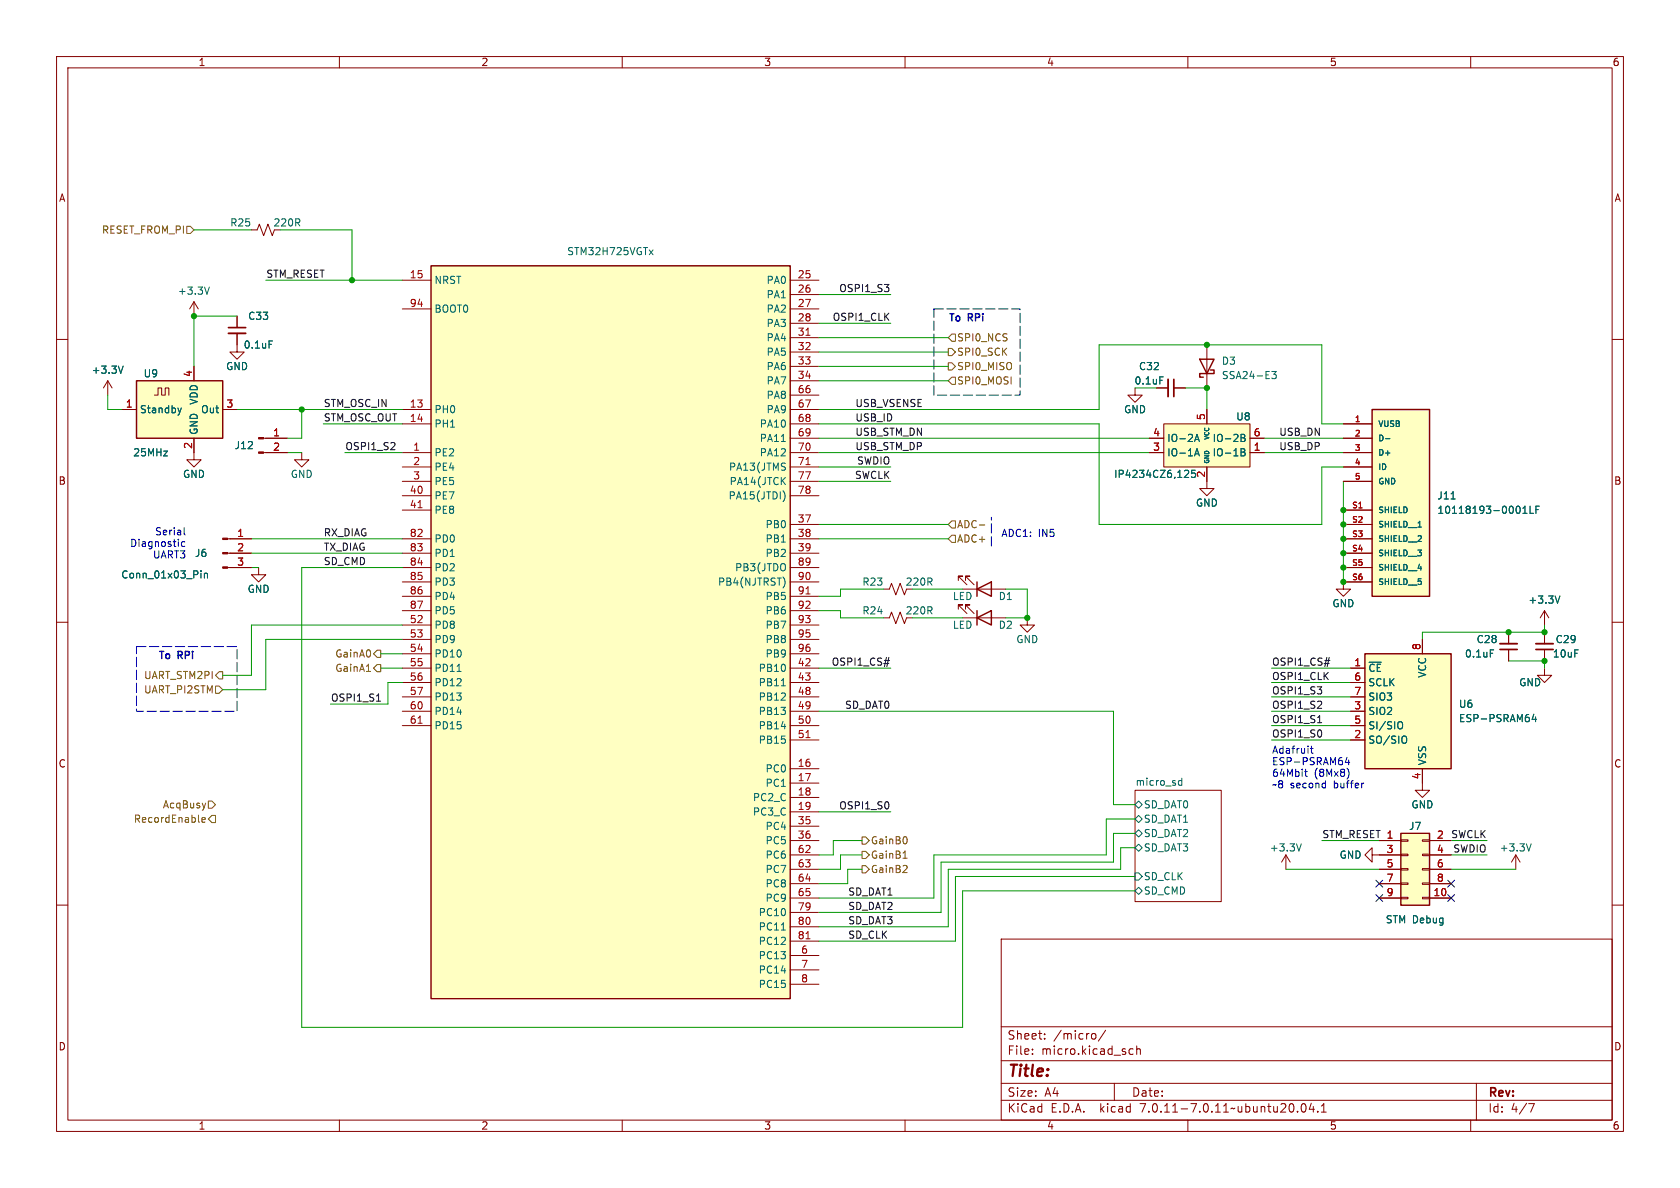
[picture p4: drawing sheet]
<svg xmlns="http://www.w3.org/2000/svg" width="297mm" height="210mm" viewBox="0 0 297 210" stroke-linecap="round" stroke-linejoin="round" font-family="sans-serif">
<g fill="none" stroke="#840000" stroke-width=".18">
<path d="M10 10h277v190h-277zM12 12h273v186h-273zM60 10v2M110 10v2M160 10v2M210 10v2M260 10v2M10 60h2M34.3 53.3v2.6M34.3 53.3l-.8 1.3M34.3 53.3l.8 1.3M41.9 58.9v3.3h-1.3l1.3 1.3 1.3-1.3h-1.3"/>
<path d="M41.9 55.9v2M44.4 40.6h1.1l.3-1 .8 2.1 .8-2.1 .7 2.1 .4-1.1M71.1 49.5h5.1M71.1 54.6h5.1M139.7 49.5h5.1M139.7 52.1h5.1M139.7 54.6h5.1M139.7 57.2h5.1M139.7 59.7h5.1M285 60h2M19 67.3l-.7 1.3M19 67.3v2.6"/>
<path d="M19 67.3l.8 1.3M21.6 72.4h2.5M27.3 69.9h.6v-1.3h.7v1.3h.6v-1.3h.6v1.3M34.3 77.5v3.8h1.3l-1.3 1.3-1.3-1.3h1.3M34.3 64.8v2.5M39.4 72.4h2.5M46.6 77.5h4.2M71.1 72.4h5.1M71.1 74.9h5.1M139.7 77.5h5.1M139.7 72.4h5.1M139.7 74.9h5.1"/>
<path d="M139.7 62.2h5.1M139.7 64.8h5.1M139.7 67.3h5.1M139.7 69.9h5.1M200.7 68.6v1.3h1.2l-1.2 1.2-1.3-1.2h1.3M203.2 77.5h2.5M204.5 68.6h2M205.7 74.9h15.3v7.7h-15.3zM207.5 68.6h2M213.4 61v7.6M213.4 72.4v2.5M221 77.5h2.5"/>
<path d="M237.5 77.5h5.1M237.5 74.9h5.1M40.2 95.3h4.2M40.2 97.8h4.2M46.6 80h4.2M53.3 80v1.3h1.3l-1.3 1.3-1.2-1.3h1.2M71.1 80h5.1M71.1 82.6h5.1M71.1 85.1h5.1M71.1 95.3h5.1M71.1 97.8h5.1M71.1 87.6h5.1"/>
<path d="M71.1 90.2h5.1M139.7 80h5.1M139.7 82.6h5.1M139.7 85.1h5.1M139.7 92.7h5.1M139.7 95.3h5.1M139.7 97.8h5.1M139.7 87.6h5.1M203.2 80h2.5M213.4 82.6v3.8h1.2l-1.2 1.2-1.3-1.2h1.3M221 80h2.5M237.5 80h5.1"/>
<path d="M237.5 82.6h5.1M237.5 85.1h5.1M237.5 92.7h5.1M237.5 95.3h5.1M237.5 97.8h5.1M237.5 90.2h5.1M10 110h2M40.2 100.3h4.2M45.7 100.3v1.3h1.3l-1.3 1.3-1.3-1.3h1.3M71.1 118.1h5.1M71.1 110.5h5.1M71.1 113h5.1"/>
<path d="M71.1 115.6h5.1M71.1 100.3h5.1M71.1 102.9h5.1M71.1 105.4h5.1M71.1 108h5.1M139.7 118.1h5.1M139.7 110.5h5.1M139.7 113h5.1M139.7 115.6h5.1M139.7 100.3h5.1M139.7 102.9h5.1M139.7 105.4h5.1"/>
<path d="M139.7 108h5.1M156.2 109.2h1l.4-1 .8 2 .7-2 .8 2 .4-1M156.2 104.1h1l.4-1 .8 2.1 .7-2.1 .8 2.1 .4-1.1M169.4 102.6v-.7h.8h-.8l1.5 1.5M169.4 107.7v-.8h.8h-.8l1.5 1.6M170.2 109.2h7.6M170.2 104.1h7.6M170.7 102.6v-.7h.7h-.7l1.5 1.5M170.7 107.7v-.8h.7h-.7l1.5 1.6M181.6 109.2v1.3h1.3l-1.3 1.3-1.3-1.3h1.3M237.5 100.3h5.1M238.8 118.1h2.5"/>
<path d="M242.6 102.9h-5.1v1.2h1.3l-1.3 1.3-1.3-1.3h1.3M251.5 113v2.6M266.7 111.8v2M266.7 114.8v2M273 118.1v1.3h1.3l-1.3 1.3-1.2-1.3h1.2M273 108v2.5M273 111.8v2M273 114.8v2M273 108l-.7 1.2M273 108l.8 1.2M285 110h2M71.1 125.7h5.1"/>
<path d="M71.1 128.3h5.1M71.1 120.7h5.1M71.1 123.2h5.1M139.7 130.8h5.1M139.7 125.7h5.1M139.7 128.3h5.1M139.7 120.7h5.1M139.7 123.2h5.1M139.7 135.9h5.1M139.7 138.4h5.1M200.7 139.7h15.2v19.7h-15.2zM238.8 130.8h2.5"/>
<path d="M238.8 125.7h2.5M238.8 128.3h2.5M238.8 120.7h2.5M238.8 123.2h2.5M251.5 135.9v3.8h1.2l-1.2 1.3-1.3-1.3h1.3M10 160h2M139.7 148.6h5.1M139.7 158.8h5.1M139.7 151.1h5.1M139.7 153.7h5.1M139.7 156.2h5.1M139.7 141h5.1"/>
<path d="M139.7 143.5h5.1M139.7 146.1h5.1M227.3 151.1l-.7 1.3M227.3 151.1v2.6M227.3 151.1l.8 1.3M242.6 151.1v-1.2l-1.3 1.2 1.3 1.3v-1.3h5M243.8 148.6h3.8M243.8 158.8h3.8M243.8 153.7h3.8M243.8 156.2h3.8M247.6 158.6h1.3v.3h-1.3zM247.6 156.1h1.3v.2h-1.3z"/>
<path d="M247.6 153.5h1.3v.3h-1.3zM247.6 151h1.3v.3h-1.3zM247.6 148.5h1.3v.2h-1.3zM251.5 158.6h1.2v.3h-1.2zM251.5 156.1h1.2v.2h-1.2zM251.5 153.5h1.2v.3h-1.2zM251.5 151h1.2v.3h-1.2zM251.5 148.5h1.2v.2h-1.2zM252.7 148.6h3.8M252.7 158.8h3.8M252.7 151.1h3.8M252.7 153.7h3.8"/>
<path d="M252.7 156.2h3.8M268 151.1l.7 1.3M268 151.1v2.6M268 151.1l-.8 1.3M285 160h2M139.7 168.9h5.1M139.7 171.5h5.1M139.7 161.3h5.1M139.7 174h5.1M139.7 163.8h5.1M139.7 166.4h5.1M177 166h108v32h-108z"/>
<path d="M60 198v2M110 198v2M160 198v2M177 194.5h108M177 191.5h108M177 187.5h108M177 181.5h108M182.5 186.3v.1M182.5 185.5v.1M184.7 183.6v.1M184.7 182.8v.1M193.2 182.7l.4 .1 .1 .2v.6l-.5 .1"/>
<path d="M195.5 182.1l-1.3 2M197 191.5v3M199.6 186.1l.3 .3 .4-.1M200.3 185.5l-.4-.1-.3 .3M201 185.5l.2-.1 .3 .1 .1 .9M201 184.9v1.5M210 198v2M229.4 196.5v.1M230.2 195.2l.2-.1a.81 .81 0 0 1 .6 .6 .81 .81 0 0 1-.3 .8l-.2 .1a.81 .81 0 0 1-.3-1.4zM231.8 195l-.3 1.1h.9M232.2 195.6v1M233 196.5v.1"/>
<path d="M233.6 196.6h.9M233.6 195.5l.4-.4v1.5M260 198v2M261 191.5v6.5M270.2 195.1h1l-.6 1.5"/>
</g>
<path d="M200.7 139.7h15.2v19.7h-15.2z" fill="#fff" stroke="#fff" stroke-width=".18"/>
<g fill="none" stroke="#006464" stroke-width=".18">
<path d="M37 50.7l-.4 1.3M114.8 44.2l.6 .8M115.4 44.2l-.6 .8M21.8 64.7l-.5 1.3M31.5 72.1l.3 .9M31.8 73l-.2 .3M32.1 72.1l-.3 .9M47.6 60.3h.6M138.1 78h.7M205 66.6h.6M211.2 78l.4-1.2 .4 1.2M211.3 77.7h.6"/>
<path d="M219.4 79.3l.6 .1 .1 .3-.3 .2M219.4 76.8l.6 .1 .1 .2-.3 .3M219.4 79.9h.4M219.4 77.4h.4M219.8 79.9l.3 .3v.3l-.7 .1M219.8 77.4l.3 .2v.3l-.7 .1M224.8 65.7h.8l-.4 .5 .4 .1v.5l-.2 .1-.6-.1M244.9 77.5h.8M138.3 84.9l.5 .8M138.5 86.8a1.47 1.47 0 0 1-.1 1.9M138.7 81.9h.1M138.8 82.6v.4"/>
<path d="M138.8 84.4l-.7 .7M209.6 83.1l.4 .1 .1 .3-.7 .9h.7M210.6 84.3l.2 .1 .5-.1M211.2 80.6l.4-1.3 .4 1.3M211.3 83.1h-.6l-.1 .6 .2-.1 .5 .1M211.3 80.2h.6M250.7 93.2h.6M256.5 88.2h.8M269.2 90.7h.8M269.2 89.8l.4-.3v1.2M270.5 89.5v1.2h.6M271.5 90.1h.5"/>
<path d="M272.1 89.5h-.6v1.2M35.5 100.9v.1M35.5 101.3v.9M36.1 101.3v.9M36.1 101.5l.2-.2 .3 .1 .1 .8M80.8 118.7h.7M138.6 102.2l.2 .6-.2 .9M263.5 114.9h.6M275.8 105.4l-.5 1.2M138.1 121.2h.7M208.3 138.6l.3 .2h.3M208.9 137.6v1.2"/>
<path d="M208.9 138h-.3l-.3 .2M247.4 127.6a.43 .43 0 0 1 .6 .4v.4a.43 .43 0 0 1-.6 .4M248.4 130.1l.1 .1a.81 .81 0 0 1-.1 1.2M271.2 126.2l-.3 1h.7M271.5 126.7v.9M200.7 144.8l.6-.7 .6 .7-.6 .6zM200.7 142.2l.6-.6 .6 .6-.6 .7zM200.7 157.5l.6-.7 .6 .7-.6 .6zM200.7 154.3h.6l.6 .6-.6 .7h-.6zM200.7 147.3l.6-.6 .6 .6-.6 .7zM201.3 149.2l.6 .7-.6 .6-.6-.6zM230.1 149.2l-.5 1.2"/>
<path d="M270.7 149.2l-.4 1.2M138.1 164.4h.7"/>
</g>
<path d="M40.4 58.9h3M206.5 67.1v3M265.2 113.8h3M271.5 113.8h3.1" fill="none" stroke="#840000" stroke-width=".33"/>
<path d="M40.4 57.9h3M207.5 67.1v3M265.2 114.8h3M271.5 114.8h3.1" fill="none" stroke="#840000" stroke-width=".3"/>
<path d="M76.2 47h63.5v129.5h-63.5zM24.1 67.3h15.3v10.2h-15.3zM212.1 63.5h2.5l-1.2 2.5zM214 65.4h.6v.6h-2.5v.7h.6M242.6 72.4h10.1v33h-10.1zM172.7 104.1l2.6-1.2v2.5zM172.7 109.2l2.6-1.2v2.5zM172.7 102.9v2.5M172.7 108v2.5M241.3 115.6h15.2v20.3h-15.2zM247.6 147.3h5.1v12.7h-5.1z" fill="none" stroke="#840000" stroke-width=".25"/>
<g fill="#ffffc2" stroke="#ffffc2" stroke-width=".18">
<path d="M205.7 74.9h15.3v7.7h-15.3z"/>
<path d="M241.3 115.6h15.2v20.3h-15.2z"/>
<path d="M247.6 147.3h5.1v12.7h-5.1z"/>
<path d="M24.1 67.3h15.3v10.2h-15.3z"/>
<path d="M76.2 47h63.5v129.5h-63.5z"/>
<path d="M242.6 72.4h10.1v33h-10.1z"/>
</g>
<g fill="#840000" stroke="#840000" stroke-width=".18">
<path d="M45.7 79.9h.9v.2h-.9z"/>
<path d="M45.7 77.3h.9v.3h-.9z"/>
<path d="M39.4 100.2h.8v.3h-.8z"/>
<path d="M39.4 97.7h.8v.2h-.8z"/>
<path d="M39.4 95.1h.8v.3h-.8z"/>
</g>
<path d="M142.5 59.3h.7M73.9 89.8h.7M142.5 82.1h.7M142.5 105h.7M73.9 127.9h.7M142.5 130.4h.7M142.5 166h.7" fill="none" stroke="#a90000" stroke-width=".18"/>
<g fill="none" stroke="#725600" stroke-width=".18">
<path d="M33 40h.7l.6 .6-.6 .7h-.7zM168.3 59.1h.6v1.2h-.6l-.7-.6zM167.6 61.6h.7l.6 .6-.6 .7h-.7zM167.6 64.1h.7l.6 .7-.6 .6h-.7zM168.3 66.7h.6v1.2h-.6l-.7-.6zM168.3 94.6h.6v1.3h-.6l-.7-.6zM168.3 92.1h.6v1.2h-.6l-.7-.6zM173.1 92.8h1M38.7 118.7h.7v1.3h-.7l-.6-.6zM64.8 118.7h.7M66.7 114.9h.6v1.3h-.6l-.7-.6zM66.7 117.5h.6v1.2h-.6l-.7-.6z"/>
<path d="M38.1 121.3h.6l.7 .6-.7 .7h-.6zM35.7 144.9l.6-.1-.1-.2-.3-.1-.2 .2 .1 .6h.4M36.4 142l-.3 .8M36.8 141.6h.7l.6 .6-.6 .7h-.7zM37.5 144.1h.6v1.3h-.6l-.7-.6zM152.4 153h.6l.7 .7-.7 .6h-.6zM152.4 150.5h.6l.7 .6-.7 .7h-.6zM152.4 148h.6l.7 .6-.7 .6h-.6zM159.6 151.7h.8M160.3 153l.1 .2-.1 .3-.7 .7h.8M160.3 148.1v.8"/>
</g>
<path d="M156.4 116.8h.9M234.2 116.8h.9M66.6 123.9h.7M232.9 127.8h.8" fill="none" stroke="#0f0f0f" stroke-width=".18"/>
<g fill="none" stroke="#0000c2" stroke-width=".18">
<path d="M32.6 93.3v1.1l.1 .2M32.7 95.8h-.4l-.2 .2 .1 .5h.5M230.6 136.4h.5M230.8 136v1.1l.3 .1M231.7 132.3h.4M231.8 131.9v1.1l.3 .2M234.2 138.4l.1 .1M234.3 138v1.3M234.3 139.2l-.1 .1M238.1 133.9l-.3 .9h.8M238.2 135.9a1.49 1.49 0 0 1 0 1.8M238.4 134.4v.8"/>
<path d="M241 138.4h.1"/>
</g>
<path d="M165.1 54.6h15.2v15.3h-15.2v-15.3M175.3 96.5v-5.1M24.1 114.3h17.8v11.4h-17.8v-11.4" fill="none" stroke="#0000c2" stroke-width=".18" stroke-dasharray="1.7 .6"/>
<g fill="none" stroke="#009600" stroke-width=".18">
<path d="M34.3 40.6h10.1M41.9 55.9h-7.6v8.9M47 49.5h24.1M49.5 40.6h12.7v8.9M144.8 52.1h12.7M144.8 57.2h12.7M144.8 59.7h22.8M19 69.9v2.5h2.6M41.9 72.4h29.2M53.3 72.4v5.1h-2.5M57.1 74.9h14M144.8 74.9h49.5v17.8h39.4v-10.1h3.8"/>
<path d="M144.8 72.4h49.5v-11.4h39.4v13.9h3.8M144.8 77.5h58.4M144.8 62.2h22.8M144.8 67.3h22.8M144.8 64.8h22.8M200.7 68.6h3.8M209.5 68.6h3.9v3.8M223.5 77.5h14M44.4 95.3h26.7M44.4 97.8h26.7M50.8 80h2.5M61 80h10.1"/>
<path d="M144.8 80h58.4M144.8 82.6h12.7M144.8 92.7h22.8M144.8 85.1h12.7M144.8 95.3h22.8M223.5 80h14M237.5 85.1v17.8M44.4 100.3h1.3M67.3 118.1h3.8M67.3 115.6h3.8M71.1 100.3h-17.8v81.3h116.9v-24.1h30.5M71.1 110.5h-26.7v8.9h-5"/>
<path d="M71.1 113h-24.1v8.9h-7.6M144.8 108h3.8v1.2h7.6M144.8 118.1h12.7M156.2 104.1h-7.6v1.3h-3.8M161.3 104.1h8.9M161.3 109.2h8.9M177.8 104.1h3.8v5.1h-3.8M224.8 118.1h14M266.7 116.8h6.3v1.3M273 110.5v1.3h-21.5v1.2M71.1 120.7h-2.5v3.8h-10.2M144.8 125.7h52v16.5h3.9"/>
<path d="M224.8 125.7h14M224.8 120.7h14M224.8 123.2h14M224.8 130.8h14M224.8 128.3h14M144.8 143.5h12.7M152.4 153.7h-2.5v2.5h-5.1M152.4 151.1h-3.8v2.6h-3.8M152.4 148.6h-5.1v2.5h-2.5M200.7 149.9h-2.6v3.8h-30.5v10.1h-22.8M200.7 154.9h-31.8v11.5h-24.1M200.7 144.8h-5.1v6.3h-30.5v7.7h-20.3"/>
<path d="M200.7 147.3h-3.9v5.1h-30.4v8.9h-21.6M227.3 153.7h16.5M233.7 148.6h10.1M256.5 153.7h11.5M256.5 151.1h6.4M256.5 148.6h6.4"/>
</g>
<path d="M243.2 158.1l1.2 1.3M243.2 155.6l1.2 1.2M244.4 158.1l-1.2 1.3M244.4 155.6l-1.2 1.2M255.9 155.6l1.2 1.2M255.9 158.1l1.2 1.3M257.1 155.6l-1.2 1.2M257.1 158.1l-1.2 1.3" fill="none" stroke="#000084" stroke-width=".18"/>
<g fill="#009600" stroke="#009600" stroke-width=".18">
<circle cx="237.5" cy="102.9" r=".46"/>
<circle cx="266.7" cy="111.8" r=".46"/>
<circle cx="273" cy="116.8" r=".46"/>
<circle cx="273" cy="111.8" r=".46"/>
<circle cx="213.4" cy="61" r=".46"/>
<circle cx="213.4" cy="68.6" r=".46"/>
<circle cx="181.6" cy="109.2" r=".46"/>
<circle cx="237.5" cy="100.3" r=".46"/>
<circle cx="237.5" cy="97.8" r=".46"/>
<circle cx="237.5" cy="92.7" r=".46"/>
<circle cx="237.5" cy="95.3" r=".46"/>
<circle cx="237.5" cy="90.2" r=".46"/>
<circle cx="62.2" cy="49.5" r=".46"/>
<circle cx="34.3" cy="55.9" r=".46"/>
<circle cx="53.3" cy="72.4" r=".46"/>
</g>
<text font-size="2.8" fill="#840000" x="178" y="190.9">Title:</text>
<g font-size="2.1" fill="#840000">
<text x="178" y="184">Sheet:</text>
<text x="186.2" y="184">/micro/</text>
<text x="178" y="186.7">File:</text>
<text x="184.1" y="186.7">micro.kicad_sch</text>
<text x="178" y="196.9">KiCad</text>
<text x="178" y="194.1">Size:</text>
<text x="184.7" y="194.1">A4</text>
<text x="185.7" y="196.9">E.D.A.</text>
<text x="194.6" y="196.9">kicad</text>
<text x="200" y="194.1">Date:</text>
<text x="201.8" y="196.9">7.0.11-7.0.11~ubuntu20.04.1</text>
<text x="263" y="194.3">Rev:</text>
<text x="263" y="196.9">Id:</text>
<text x="267.1" y="196.9">4/7</text>
</g>
<g font-size="1.8" fill="#840000">
<text x="35" y="11.9">1</text>
<text x="85" y="11.9">2</text>
<text x="135" y="11.9">3</text>
<text x="185" y="11.9">4</text>
<text x="235" y="11.9">5</text>
<text x="285" y="11.9">6</text>
<text x="10.3" y="35.9">A</text>
<text x="285.3" y="35.9">A</text>
<text x="10.3" y="85.9">B</text>
<text x="285.3" y="85.9">B</text>
<text x="10.3" y="135.9">C</text>
<text x="285.3" y="135.9">C</text>
<text x="10.3" y="185.9">D</text>
<text x="285.3" y="185.9">D</text>
<text x="35" y="199.9">1</text>
<text x="85" y="199.9">2</text>
<text x="135" y="199.9">3</text>
<text x="185" y="199.9">4</text>
<text x="235" y="199.9">5</text>
<text x="285" y="199.9">6</text>
</g>
<g font-size="1.8" fill="#725600">
<text x="17.9" y="41.5">RESET_FROM_PI</text>
<text x="169.1" y="60.6">SPI0_NCS</text>
<text x="169.1" y="63.1">SPI0_SCK</text>
<text x="169.1" y="65.6">SPI0_MISO</text>
<text x="169.1" y="68.2">SPI0_MOSI</text>
<text x="169.1" y="93.6">ADC-</text>
<text x="169.1" y="96.1">ADC+</text>
<text x="59.2" y="116.4">GainA0</text>
<text x="59.2" y="119">GainA1</text>
<text x="25.4" y="120.2">UART_STM2PI</text>
<text x="25.4" y="122.8">UART_PI2STM</text>
<text x="28.7" y="143.1">AcqBusy</text>
<text x="23.6" y="145.6">RecordEnable</text>
<text x="153.9" y="149.5">GainB0</text>
<text x="153.9" y="154.5">GainB2</text>
<text x="153.9" y="152">GainB1</text>
</g>
<g font-size="1.8" fill="#006464">
<text x="40.6" y="40.2">R25</text>
<text x="48.2" y="40.2">220R</text>
<text x="100.2" y="45.3">STM32H725VGTx</text>
<text x="31.3" y="52.3">+3.3V</text>
<text x="76.7" y="50.4">NRST</text>
<text x="135.4" y="50.4">PA0</text>
<text x="135.4" y="52.9">PA1</text>
<text x="43.8" y="56.7">C33</text>
<text x="76.7" y="55.5">BOOT0</text>
<text x="135.4" y="55.5">PA2</text>
<text x="135.4" y="58">PA3</text>
<text x="39.9" y="65.6">GND</text>
<text x="43" y="61.8">0.1uF</text>
<text x="135.4" y="60.6">PA4</text>
<text x="135.4" y="63.1">PA5</text>
<text x="135.4" y="65.6">PA6</text>
<text x="201.3" y="65.6">C32</text>
<text x="215.9" y="64.7">D3</text>
<text x="16.1" y="66.3">+3.3V</text>
<text x="25.3" y="66.9">U9</text>
<text x="35.2" y="71.6" transform="rotate(-90 35.2 71.6)">VDD</text>
<text x="135.4" y="68.2">PA7</text>
<text x="135.4" y="70.7">PA8</text>
<text x="200.5" y="68.2">0.1uF</text>
<text x="215.9" y="67.2">SSA24-E3</text>
<text x="24.6" y="73.3">Standby</text>
<text x="35.2" y="77" transform="rotate(-90 35.2 77)">GND</text>
<text x="35.5" y="73.3">Out</text>
<text x="76.7" y="73.3">PH0</text>
<text x="76.7" y="75.8">PH1</text>
<text x="134.2" y="75.8">PA10</text>
<text x="135.4" y="73.3">PA9</text>
<text x="198.6" y="73.3">GND</text>
<text x="218.4" y="74.5">U8</text>
<text x="23.5" y="80.9">25MHz</text>
<text x="41.4" y="79.6">J12</text>
<text x="76.7" y="80.9">PE2</text>
<text x="76.7" y="83.4">PE4</text>
<text x="128.8" y="83.4">PA13(JTMS</text>
<text x="134.2" y="78.3">PA11</text>
<text x="134.2" y="80.9">PA12</text>
<text x="206.2" y="80.9">IO-1A</text>
<text x="206.2" y="78.3">IO-2A</text>
<text x="214.3" y="80.9">IO-1B</text>
<text x="214.3" y="78.3">IO-2B</text>
<text x="32.3" y="84.7">GND</text>
<text x="51.3" y="84.7">GND</text>
<text x="76.7" y="86">PE5</text>
<text x="76.7" y="88.5">PE7</text>
<text x="128.7" y="88.5">PA15(JTDI)</text>
<text x="128.9" y="86">PA14(JTCK</text>
<text x="196.9" y="84.7">IP4234CZ6,125</text>
<text x="211.3" y="89.8">GND</text>
<text x="254" y="88.5">J11</text>
<text x="76.7" y="91">PE8</text>
<text x="135.2" y="93.6">PB0</text>
<text x="254" y="91">10118193-0001LF</text>
<text x="34.4" y="98.7">J6</text>
<text x="76.7" y="96.1">PD0</text>
<text x="76.7" y="98.7">PD1</text>
<text x="76.7" y="101.2">PD2</text>
<text x="129.9" y="101.2">PB3(JTDO</text>
<text x="135.2" y="96.1">PB1</text>
<text x="135.2" y="98.7">PB2</text>
<text x="21.3" y="102.5">Conn_01x03_Pin</text>
<text x="43.7" y="105">GND</text>
<text x="76.7" y="103.7">PD3</text>
<text x="76.7" y="106.3">PD4</text>
<text x="126.8" y="103.7">PB4(NJTRST)</text>
<text x="135.2" y="106.3">PB5</text>
<text x="152.4" y="103.7">R23</text>
<text x="160" y="103.7">220R</text>
<text x="168.4" y="106.3">LED</text>
<text x="176.5" y="106.3">D1</text>
<text x="235.5" y="107.5">GND</text>
<text x="270.1" y="106.9">+3.3V</text>
<text x="76.7" y="111.4">PD8</text>
<text x="76.7" y="113.9">PD9</text>
<text x="76.7" y="108.8">PD5</text>
<text x="135.2" y="108.8">PB6</text>
<text x="135.2" y="111.4">PB7</text>
<text x="135.2" y="113.9">PB8</text>
<text x="152.4" y="108.8">R24</text>
<text x="160" y="108.8">220R</text>
<text x="168.4" y="111.4">LED</text>
<text x="176.5" y="111.4">D2</text>
<text x="179.6" y="113.9">GND</text>
<text x="260.9" y="113.9">C28</text>
<text x="274.9" y="113.9">C29</text>
<text x="76.7" y="116.4">PD10</text>
<text x="76.7" y="119">PD11</text>
<text x="134" y="119">PB10</text>
<text x="135.2" y="116.4">PB9</text>
<text x="241.8" y="119">~{CE}</text>
<text x="252.3" y="119.9" transform="rotate(-90 252.3 119.9)">VCC</text>
<text x="258.9" y="116.4">0.1uF</text>
<text x="274.4" y="116.4">10uF</text>
<text x="76.7" y="121.5">PD12</text>
<text x="76.7" y="124.1">PD13</text>
<text x="134" y="121.5">PB11</text>
<text x="134" y="124.1">PB12</text>
<text x="241.8" y="121.5">SCLK</text>
<text x="241.8" y="124.1">SIO3</text>
<text x="257.8" y="125.3">U6</text>
<text x="268.5" y="121.5">GND</text>
<text x="76.7" y="126.6">PD14</text>
<text x="76.7" y="129.1">PD15</text>
<text x="134" y="126.6">PB13</text>
<text x="134" y="129.1">PB14</text>
<text x="134" y="131.7">PB15</text>
<text x="241.8" y="131.7">SO/SIO</text>
<text x="241.8" y="126.6">SIO2</text>
<text x="241.8" y="129.1">SI/SIO</text>
<text x="257.8" y="127.9">ESP-PSRAM64</text>
<text x="135.2" y="136.8">PC0</text>
<text x="252.3" y="135.4" transform="rotate(-90 252.3 135.4)">VSS</text>
<text x="133" y="141.8">PC2_C</text>
<text x="135.2" y="139.3">PC1</text>
<text x="200.7" y="139">micro_sd</text>
<text x="202.1" y="143.1">SD_DAT0</text>
<text x="249.4" y="143.1">GND</text>
<text x="133" y="144.4">PC3_C</text>
<text x="135.2" y="146.9">PC4</text>
<text x="135.2" y="149.5">PC5</text>
<text x="202.1" y="145.6">SD_DAT1</text>
<text x="202.1" y="148.2">SD_DAT2</text>
<text x="249" y="146.9">J7</text>
<text x="135.2" y="152">PC6</text>
<text x="135.2" y="154.5">PC7</text>
<text x="202.1" y="155.8">SD_CLK</text>
<text x="202.1" y="150.7">SD_DAT3</text>
<text x="224.4" y="150.7">+3.3V</text>
<text x="236.7" y="152">GND</text>
<text x="265" y="150.7">+3.3V</text>
<text x="135.2" y="157.1">PC8</text>
<text x="135.2" y="159.6">PC9</text>
<text x="202.1" y="158.3">SD_CMD</text>
<text x="134" y="162.2">PC10</text>
<text x="134" y="164.7">PC11</text>
<text x="134" y="167.2">PC12</text>
<text x="244.9" y="163.4">STM Debug</text>
<text x="134" y="169.8">PC13</text>
<text x="134" y="172.3">PC14</text>
<text x="134" y="174.9">PC15</text>
</g>
<g font-size="1.8" fill="#0f0f0f">
<text x="47" y="49.2">STM_RESET</text>
<text x="148.3" y="51.7">OSPI1_S3</text>
<text x="147.1" y="56.8">OSPI1_CLK</text>
<text x="57.1" y="74.6">STM_OSC_OUT</text>
<text x="57.1" y="72">STM_OSC_IN</text>
<text x="151.1" y="74.6">USB_ID</text>
<text x="151.1" y="72">USB_VSENSE</text>
<text x="151.1" y="77.1">USB_STM_DN</text>
<text x="226.1" y="77.1">USB_DN</text>
<text x="61" y="79.7">OSPI1_S2</text>
<text x="151.1" y="79.7">USB_STM_DP</text>
<text x="151.4" y="82.2">SWDIO</text>
<text x="226.1" y="79.7">USB_DP</text>
<text x="151" y="84.7">SWCLK</text>
<text x="57.1" y="94.9">RX_DIAG</text>
<text x="57.1" y="100">SD_CMD</text>
<text x="57.1" y="97.4">TX_DIAG</text>
<text x="146.9" y="117.8">OSPI1_CS#</text>
<text x="224.8" y="117.8">OSPI1_CS#</text>
<text x="58.4" y="124.1">OSPI1_S1</text>
<text x="149.3" y="125.4">SD_DAT0</text>
<text x="224.8" y="122.8">OSPI1_S3</text>
<text x="224.8" y="125.4">OSPI1_S2</text>
<text x="224.8" y="120.3">OSPI1_CLK</text>
<text x="224.8" y="130.5">OSPI1_S0</text>
<text x="224.8" y="127.9">OSPI1_S1</text>
<text x="148.3" y="143.2">OSPI1_S0</text>
<text x="233.7" y="148.2">STM_RESET 1</text>
<text x="256.5" y="148.2">SWCLK</text>
<text x="256.8" y="150.8">SWDIO</text>
<text x="149.9" y="160.9">SD_DAT2</text>
<text x="149.9" y="158.4">SD_DAT1</text>
<text x="149.9" y="166">SD_CLK</text>
<text x="149.9" y="163.5">SD_DAT3</text>
</g>
<g font-size="1.8" fill="#a90000">
<text x="72.3" y="49.3">15</text>
<text x="140.9" y="49.3">25</text>
<text x="140.9" y="51.8">26</text>
<text x="72.3" y="54.4">94</text>
<text x="140.9" y="54.4">27</text>
<text x="140.9" y="56.9">28</text>
<text x="140.9" y="59.4">31</text>
<text x="140.9" y="62">32</text>
<text x="140.9" y="64.5">33</text>
<text x="34" y="66.7" transform="rotate(-90 34 66.7)">4</text>
<text x="140.9" y="67.1">34</text>
<text x="140.9" y="69.6">66</text>
<text x="22.2" y="72.1">1</text>
<text x="39.9" y="72.1">3</text>
<text x="48.2" y="77.2">1</text>
<text x="72.3" y="72.1">13</text>
<text x="72.3" y="74.7">14</text>
<text x="140.9" y="72.1">67</text>
<text x="140.9" y="74.7">68</text>
<text x="140.9" y="77.2">69</text>
<text x="203.8" y="77.2">4</text>
<text x="213.1" y="74.4" transform="rotate(-90 213.1 74.4)">5</text>
<text x="221.5" y="77.2">6</text>
<text x="34" y="79.4" transform="rotate(-90 34 79.4)">2</text>
<text x="48.2" y="79.8">2</text>
<text x="73" y="79.8">1</text>
<text x="73" y="82.3">2</text>
<text x="140.9" y="79.8">70</text>
<text x="140.9" y="82.3">71</text>
<text x="203.8" y="79.8">3</text>
<text x="221.5" y="79.8">1</text>
<text x="72.3" y="87.4">40</text>
<text x="72.3" y="89.9">41</text>
<text x="73" y="84.8">3</text>
<text x="140.9" y="84.8">77</text>
<text x="140.9" y="87.4">78</text>
<text x="213.1" y="84.5" transform="rotate(-90 213.1 84.5)">2</text>
<text x="41.8" y="95">1</text>
<text x="72.3" y="95">82</text>
<text x="140.9" y="92.5">37</text>
<text x="140.9" y="95">38</text>
<text x="41.8" y="97.5">2</text>
<text x="41.8" y="100.1">3</text>
<text x="72.3" y="97.5">83</text>
<text x="72.3" y="100.1">84</text>
<text x="140.9" y="97.5">39</text>
<text x="140.9" y="100.1">89</text>
<text x="72.3" y="102.6">85</text>
<text x="72.3" y="105.2">86</text>
<text x="72.3" y="107.7">87</text>
<text x="140.9" y="102.6">90</text>
<text x="140.9" y="105.2">91</text>
<text x="140.9" y="107.7">92</text>
<text x="72.3" y="110.2">52</text>
<text x="72.3" y="112.8">53</text>
<text x="140.9" y="110.2">93</text>
<text x="140.9" y="112.8">95</text>
<text x="72.3" y="115.3">54</text>
<text x="72.3" y="117.9">55</text>
<text x="140.9" y="117.9">42</text>
<text x="140.9" y="115.3">96</text>
<text x="239.3" y="117.9">1</text>
<text x="251.2" y="115" transform="rotate(-90 251.2 115)">8</text>
<text x="72.3" y="120.4">56</text>
<text x="72.3" y="122.9">57</text>
<text x="72.3" y="125.5">60</text>
<text x="140.9" y="120.4">43</text>
<text x="140.9" y="122.9">48</text>
<text x="140.9" y="125.5">49</text>
<text x="239.3" y="125.5">3</text>
<text x="239.3" y="120.4">6</text>
<text x="239.3" y="122.9">7</text>
<text x="72.3" y="128">61</text>
<text x="140.9" y="128">50</text>
<text x="140.9" y="130.6">51</text>
<text x="239.3" y="130.6">2</text>
<text x="239.3" y="128">5</text>
<text x="140.9" y="135.6">16</text>
<text x="251.2" y="137.9" transform="rotate(-90 251.2 137.9)">4</text>
<text x="140.9" y="138.2">17</text>
<text x="140.9" y="140.7">18</text>
<text x="140.9" y="143.3">19</text>
<text x="140.9" y="145.8">35</text>
<text x="140.9" y="148.3">36</text>
<text x="245" y="148.3">1</text>
<text x="253.9" y="148.3">2</text>
<text x="140.9" y="150.9">62</text>
<text x="140.9" y="153.4">63</text>
<text x="140.9" y="156">64</text>
<text x="245" y="150.9">3</text>
<text x="245" y="153.4">5</text>
<text x="245" y="156">7</text>
<text x="253.9" y="150.9">4</text>
<text x="253.9" y="153.4">6</text>
<text x="253.9" y="156">8</text>
<text x="140.9" y="158.5">65</text>
<text x="140.9" y="161">79</text>
<text x="245" y="158.5">9</text>
<text x="253.3" y="158.5">10</text>
<text x="140.9" y="163.6">80</text>
<text x="140.9" y="166.1">81</text>
<text x="141.5" y="168.7">6</text>
<text x="141.5" y="171.2">7</text>
<text x="141.5" y="173.7">8</text>
</g>
<g font-size="1.8" fill="#0000c2">
<text x="167.6" y="56.9">To</text>
<text x="171.2" y="56.9">RPi</text>
<text x="27.3" y="94.7">Serial</text>
<text x="176.9" y="95">ADC1:</text>
<text x="183.5" y="95">IN5</text>
<text x="22.9" y="96.8">Diagnostic</text>
<text x="27" y="98.8">UART3</text>
<text x="27.9" y="116.6">To</text>
<text x="31.5" y="116.6">RPi</text>
<text x="224.8" y="133.3">Adafruit</text>
<text x="224.8" y="135.4">ESP-PSRAM64</text>
<text x="224.8" y="137.4">64Mbit</text>
<text x="232.3" y="137.4">(8Mx8)</text>
<text x="224.8" y="139.5">~8</text>
<text x="228.1" y="139.5">second</text>
<text x="235.9" y="139.5">buffer</text>
</g>
<g font-size="1.4" fill="#a90000">
<text x="239.4" y="74.7">1</text>
<text x="239.4" y="77.2">2</text>
<text x="239.4" y="79.8">3</text>
<text x="239.4" y="82.3">4</text>
<text x="238.9" y="89.9">S1</text>
<text x="239.4" y="84.8">5</text>
<text x="238.9" y="92.5">S2</text>
<text x="238.9" y="95">S3</text>
<text x="238.9" y="97.5">S4</text>
<text x="238.9" y="100.1">S5</text>
<text x="238.9" y="102.6">S6</text>
</g>
<g font-size="1.4" fill="#006464">
<text x="243.6" y="75.7">VUSB</text>
<text x="243.6" y="78.2">D-</text>
<text x="243.6" y="80.7">D+</text>
<text x="243.6" y="83.3">ID</text>
<text x="243.6" y="85.8">GND</text>
<text x="243.6" y="90.9">SHIELD</text>
<text x="243.6" y="93.4">SHIELD__1</text>
<text x="243.6" y="96">SHIELD__2</text>
<text x="243.6" y="98.5">SHIELD__3</text>
<text x="243.6" y="101.1">SHIELD__4</text>
<text x="243.6" y="103.6">SHIELD__5</text>
</g>
<g font-size="1.1" fill="#006464">
<text x="214" y="77.9" transform="rotate(-90 214 77.9)">VCC</text>
<text x="214" y="82" transform="rotate(-90 214 82)">GND</text>
</g>
</svg>
